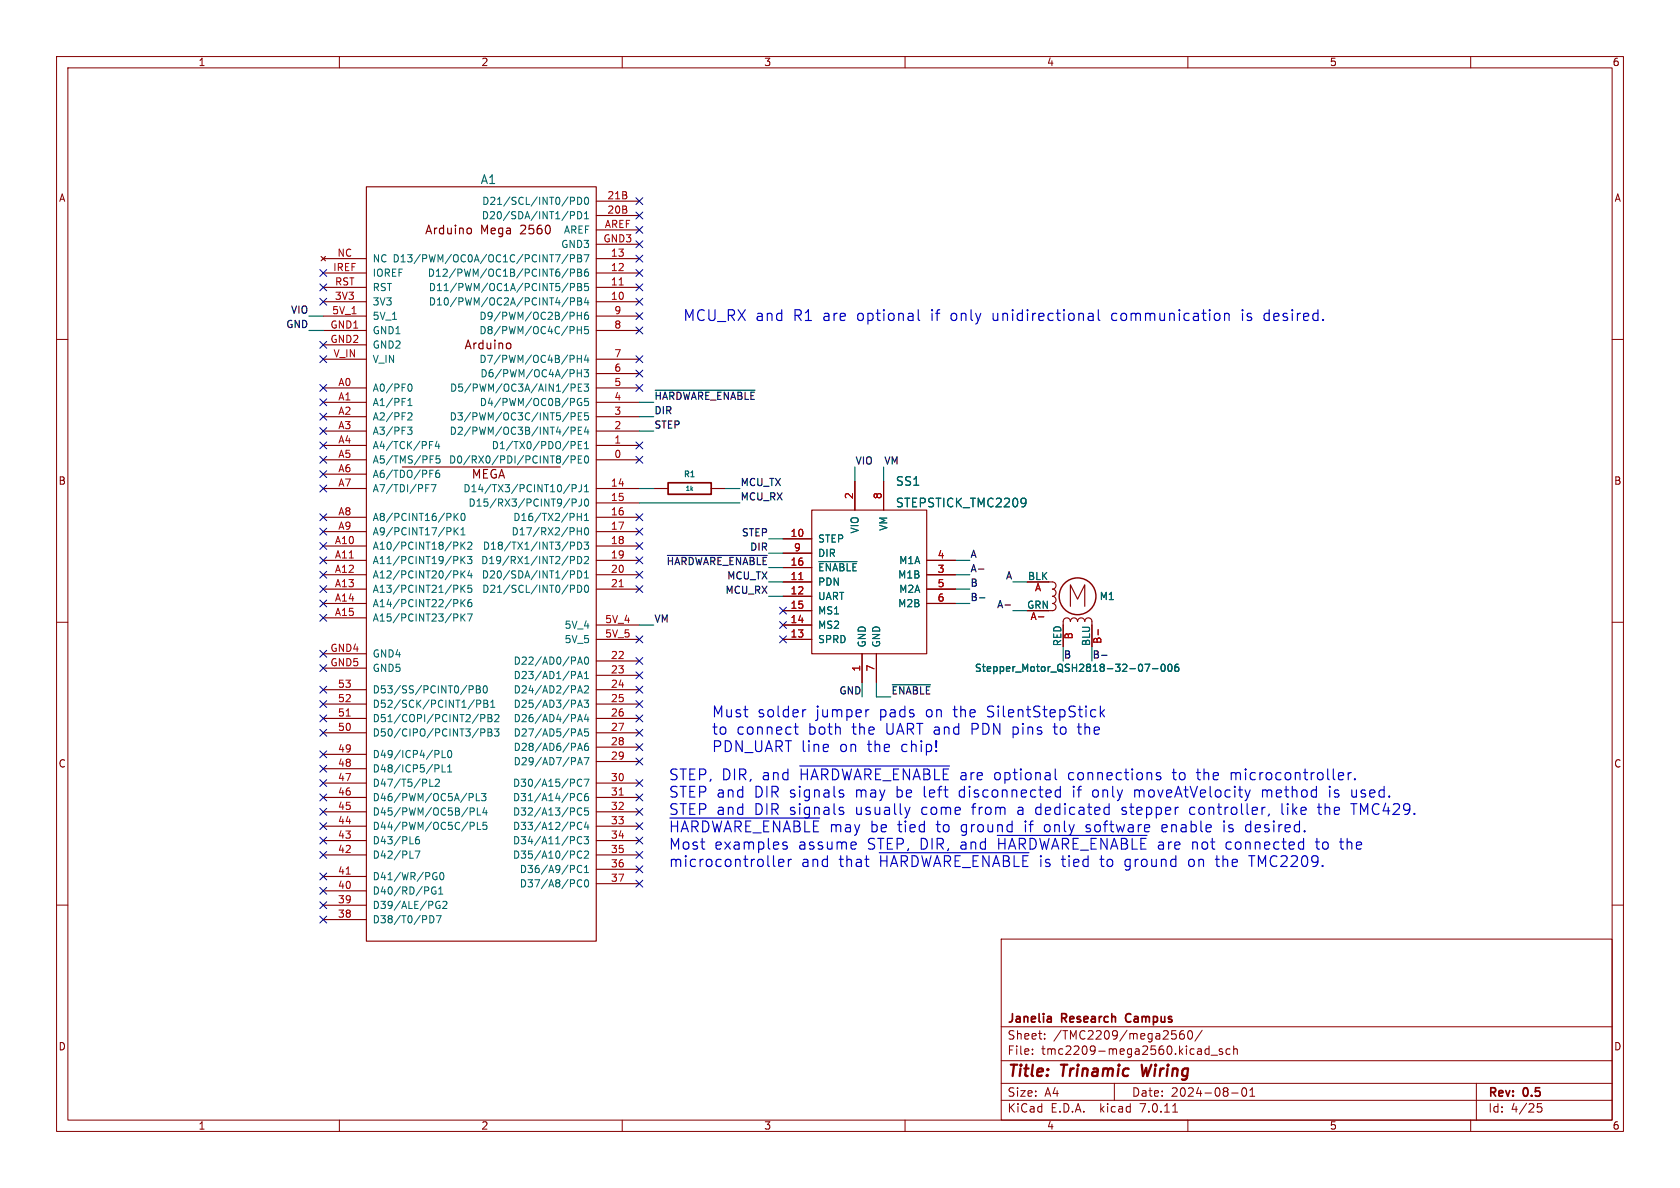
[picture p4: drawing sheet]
<svg xmlns="http://www.w3.org/2000/svg" width="297mm" height="210mm" viewBox="0 0 297 210" stroke-linecap="round" stroke-linejoin="round" font-family="sans-serif">
<g fill="none" stroke="#840000" stroke-width=".18">
<path d="M10 10h277v190h-277zM12 12h273v186h-273zM60 10v2M110 10v2M160 10v2M210 10v2M260 10v2M10 60h2M285 60h2M10 110h2M285 110h2M10 160h2"/>
<path d="M285 160h2M177 166h108v32h-108zM60 198v2M110 198v2M160 198v2M177 194.5h108M177 191.5h108M177 187.5h108M177 181.5h108M182.5 186.3v.1M182.5 185.5v.1M184.7 183.6v.1"/>
<path d="M184.7 182.8v.1M197 191.5v3M207.3 196.6h.9M207.7 182.8l.3 .3v.3l-.3 .3M209.2 182.2a.59 .59 0 0 0-.7 .6v.6l.2 .2 .4 .1 .2-.1 .1-.5-.2-.3h-.4l-.3 .3M210 198v2M210.1 182.3l.2-.1a.81 .81 0 0 1 .6 .6 .81 .81 0 0 1-.3 .8l-.1 .1a.81 .81 0 0 1-.4-1.4zM212.5 182.1l-1.3 2M213.1 186.3l.2 .1 .4-.1M213.7 184.9v1.5M213.7 185.5l-.4-.1-.2 .1M214.1 186.5h1.1"/>
<path d="M216.1 185.5l-.4-.1-.2 .2 .1 .2 .5 .2v.3h-.6M217.5 185.5l-.5-.1-.3 .3v.4l.2 .2h.6M217.7 193.2h1.2M218.1 185.5l.2-.1 .4 .1v.9M218.1 184.9v1.5M219.7 192.4l.2-.1a.81 .81 0 0 1 .6 .6 .81 .81 0 0 1-.3 .8l-.2 .1a.81 .81 0 0 1-.3-1.4zM221 193.8h.8M221 192.7l.4-.4v1.5M260 198v2M261 191.5v6.5M272.5 195.1h-.7l-.1 .7 .3-.1h.5l.1 .3-.1 .5-.2 .1-.6-.1"/>
</g>
<path d="M201.8 188.2l.3 2 .5-1.4" fill="none" stroke="#840000" stroke-width=".4"/>
<path d="M118.1 85.3h7.6v2.1h-7.6zM185.6 179.7l.2 .2v.8M199.1 179.4l-.1 .4 .1 .7M185.8 180.6l-.1 .1M185.8 180l-.1 .1" fill="none" stroke="#840000" stroke-width=".3"/>
<g fill="none" stroke="#840000" stroke-width=".2">
<path d="M64.8 33h40.6v133.4h-40.6zM105.4 38.1h7.6M105.4 35.6h7.6M56.8 45.3l.7 .8M57.1 53.3h7.7M57.1 50.8h7.7M57.1 48.3h7.7M57.1 45.7h7.7M57.1 55.9h7.7M57.1 58.4h7.7M57.5 45.3l-.7 .8M82.8 40.3l.4 .1 .1 .2v.6l-.5 .1"/>
<path d="M105.4 53.3h7.6M105.4 50.8h7.6M105.4 48.3h7.6M105.4 45.7h7.6M105.4 55.9h7.6M105.4 58.4h7.6M105.4 40.6h7.6M105.4 43.2h7.6M57.1 78.7h7.7M57.1 76.2h7.7M57.1 73.7h7.7M57.1 71.1h7.7"/>
<path d="M57.1 68.6h7.7M57.1 63.5h7.7M57.1 61h7.7M89.8 60.6l.4 .1 .1 .2-.1 .6-.4 .2M105.4 78.7h7.6M105.4 76.2h7.6M105.4 73.7h7.6M105.4 71.1h7.6M105.4 68.6h7.6M105.4 66h7.6M105.4 63.5h7.6M57.1 99.1h7.7"/>
<path d="M57.1 86.4h7.7M57.1 81.3h7.7M57.1 91.4h7.7M57.1 94h7.7M57.1 96.5h7.7M57.1 83.8h7.7M71.1 82.6h28M105.4 99.1h7.6M105.4 86.4h7.6M105.4 81.3h7.6M105.4 88.9h7.6M105.4 91.4h7.6"/>
<path d="M105.4 94h7.6M105.4 96.5h7.6M115.6 86.4h2.5M125.7 86.4h2.6M138.4 95.3h5.1M138.4 97.8h5.1M143.5 90.2h20.3v25.4h-20.3zM151.1 85.1v5.1M156.2 85.1v5.1M163.8 99.1h5.1M57.1 101.6h7.7M57.1 104.1h7.7"/>
<path d="M57.1 106.7h7.7M57.1 109.2h7.7M57.1 115.6h7.7M57.1 118.1h7.7M105.4 113h7.6M105.4 110.5h7.6M105.4 101.6h7.6M105.4 104.1h7.6M105.4 116.8h7.6M105.4 119.4h7.6M138.4 102.9h5.1M138.4 105.4h5.1"/>
<path d="M138.4 113h5.1M138.4 110.5h5.1M138.4 108h5.1M138.4 100.3h5.1M152.4 115.6v5.1M154.9 115.6v5.1M163.8 101.6h5.1M163.8 104.1h5.1M163.8 106.7h5.1M181.6 102.9h4.5a.64 .64 0 0 1 .6 .6 .64 .64 0 0 1-.6 .6 .64 .64 0 0 1 .6 .7 .64 .64 0 0 1-.6 .6 .64 .64 0 0 1 .6 .6 .64 .64 0 0 1-.6 .7 .64 .64 0 0 1 .6 .6 .64 .64 0 0 1-.6 .7h-4.5M188 114.3v-4.4a.64 .64 0 0 1 .6-.7 .64 .64 0 0 1 .6 .7 .64 .64 0 0 1 .7-.7 .64 .64 0 0 1 .6 .7 .64 .64 0 0 1 .6-.7 .64 .64 0 0 1 .7 .7 .64 .64 0 0 1 .6-.7 .64 .64 0 0 1 .6 .7v4.4M189.2 107.2v-3.8l1.3 2.5 1.3-2.5v3.8"/>
<path d="M57.1 121.9h7.7M57.1 124.5h7.7M57.1 127h7.7M57.1 129.5h7.7M57.1 138.4h7.7M57.1 135.9h7.7M57.1 133.4h7.7M105.4 121.9h7.6M105.4 124.5h7.6M105.4 127h7.6M105.4 129.5h7.6M105.4 132.1h7.6"/>
<path d="M105.4 134.6h7.6M105.4 138.4h7.6M57.1 141h7.7M57.1 143.5h7.7M57.1 146.1h7.7M57.1 148.6h7.7M57.1 151.1h7.7M57.1 157.5h7.7M57.1 154.9h7.7M105.4 141h7.6M105.4 143.5h7.6M105.4 146.1h7.6"/>
<path d="M105.4 148.6h7.6M105.4 151.1h7.6M105.4 153.7h7.6M105.4 156.2h7.6M57.1 162.6h7.7M57.1 160h7.7"/>
</g>
<path d="M109.5 50.4h.7M109.5 103.7h.7M141.2 102.5h.7M183.6 109h.9M194.1 111.3v.9M61.2 126.6h.7M61.2 154.5h.7M109.5 140.6h.7" fill="none" stroke="#a90000" stroke-width=".18"/>
<g fill="none" stroke="#006464" stroke-width=".18">
<path d="M100.8 34.9h.5l.3 .2-.1 .4h-.7M100.8 37.4h.5l.3 .3-.1 .3-.7 .1M102.1 34.9a.64 .64 0 0 1 .7 .6 .64 .64 0 0 1-.7 .6zM102.1 37.4a.64 .64 0 0 1 .7 .6 .64 .64 0 0 1-.7 .7zM103.3 37.8l.4-.4v1.3M103.3 38.7h.8M103.4 35l.2-.1a.68 .68 0 0 1 .5 .6 .68 .68 0 0 1-.5 .6l-.2-.1-.1-.3zM100.4 52.6l-1.1 1.6M100.4 50l-1.1 1.7M100.4 47.5l-1.1 1.6M100.4 45l-1.1 1.6M100.8 45.7l.7-.1 .1-.1-.1-.3-.7-.2v1.3"/>
<path d="M100.8 48.2h.7l.1-.2-.1-.3-.7-.1v1.2M100.8 50.8l.7-.1 .1-.2-.1-.3-.7-.1v1.3M100.8 53.3h.7l.1-.2-.1-.3-.7-.2v1.3M102.1 55.2v1.3M102.1 57.7v1.3M102.1 58.3h.7M102.1 55.8h.7M102.1 52.6h.4l.3 .3-.3 .4 .3 .1v.3l-.2 .2h-.5zM102.1 45h.4l.3 .3-.3 .3 .3 .2v.3l-.2 .2h-.5zM102.1 47.6h.4l.3 .2-.3 .4 .3 .1v.3l-.2 .2h-.5zM102.1 50.1h.4l.3 .3-.3 .3 .3 .1v.3l-.2 .3h-.5zM102.1 53.3h.4"/>
<path d="M102.1 50.7h.4M102.1 48.2h.4M102.1 45.6h.4M102.8 55.2v1.3M102.8 57.7v1.3M103.3 45h.8l-.5 1.3M103.6 52.6l-.3 .9h.8M103.9 47.6h-.3a.86 .86 0 0 0 0 1.2l.4-.1 .1-.4-.3-.2h-.4l-.1 .2M103.9 55.2l-.3 .1a.86 .86 0 0 0 0 1.2l.4-.2 .1-.4-.3-.2h-.4l-.1 .2M103.9 53.1v.8M104 50.1h-.6l-.1 .6 .2-.1 .4 .1 .2 .1-.1 .5-.2 .1-.5-.1M104 57.7h-.6l-.1 .6 .2-.1 .4 .1 .2 .2-.1 .4-.2 .1-.5-.1"/>
<path d="M72.1 75.5h.7l-.4 .5 .4 .1v.4l-.2 .3h-.4M72.1 71.7h.7M72.1 70.8l.4-.4v1.3M72.2 73h.4l.2 .3-.7 .9h.7M72.2 68l.2-.1a.68 .68 0 0 1 .5 .6 .68 .68 0 0 1-.5 .7l-.2-.2M75.9 78h.6M75.9 78.7h.4M77.3 78l-.3 .9h.7M77.6 78.5v.8M100.5 75.4l-1 1.7M101 68.6l.6-.1 .1-.2-.1-.3-.6-.1v1.3M101 73.6h.6l.1-.2-.1-.3-.6-.1v1.2"/>
<path d="M101 76.2l.6-.1 .1-.2-.1-.3-.6-.1v1.3M101 78h.5l.2 .3-.1 .4h-.6M102.1 62.8v1.3M102.1 65.3v1.3M102.1 66h.7M102.1 63.4h.7M102.2 78.7h.5M102.2 76.1h.5M102.2 73.6h.5M102.2 68.5h.5M102.8 70.5a.59 .59 0 0 0-.8 .6 .59 .59 0 0 0 .8 .5v-.4h-.2M102.8 62.8v1.3"/>
<path d="M102.8 65.3v1.3M102.8 67.9h-.6v1.3h.6M102.8 73h-.6v1.2h.6M102.8 75.5h-.6v1.3h.6M102.8 78h-.6v1.3h.6M103.3 65.3h.8l-.5 .5 .4 .2v.5l-.2 .1-.5-.1M103.3 67.9h.8l-.5 .5 .4 .1v.5l-.2 .2-.5-.2M103.3 79.3h.8M103.3 78.4l.4-.4v1.3M103.6 75.4l-.3 1h.8M103.6 62.7l-.3 1h.8M103.9 63.2v.9"/>
<path d="M103.9 75.9v.9M104 70.4h-.6l-.1 .6 .2-.1 .4 .1 .2 .2-.1 .4-.2 .1-.5-.1M104 73h-.6l-.1 .6 .2-.1h.4l.2 .2-.1 .4-.2 .1-.5-.1M75.3 85.7h.6M75.3 86.3h.4M76 83.1h.6M76 80.6h.7M76 81.2h.5M76.2 85.7h.9l-.6 1.2M77.6 83.1l-.3 .1a.85 .85 0 0 0 0 1.2l.4-.1v-.4l-.2-.3-.4 .1-.1 .2M77.7 80.6h-.6v.6l.2-.1h.4l.1 .2-.1 .4-.1 .2-.5-.2M80.3 90.7v1.3"/>
<path d="M80.3 93.3v1.3M80.5 91.3l.5 .7M80.5 93.8l.5 .8M81 90.7l-.7 .8M81 93.3l-.7 .7M81.5 94.6h.7M81.5 95.8v1.3M81.5 98.4v1.2M81.5 93.7l.4-.4v1.3M81.7 90.8l.1-.1a.68 .68 0 0 1 .4 .7 .68 .68 0 0 1-.4 .6 .84 .84 0 0 1-.1-1.2zM81.7 96.4l.5 .7M81.7 98.9l.5 .7"/>
<path d="M82.2 95.8l-.7 .8M82.2 98.4l-.7 .7M82.6 98.4h.8l-.4 .5 .4 .1v.5l-.2 .1-.6-.1M82.7 96l.5-.2 .2 .4-.8 .9h.8M100.5 80.5l-1 1.7M100.7 85.6l-1.1 1.6M100.8 95.8h.5l.3 .3-.1 .3-.7 .1M100.8 98.4h.5l.3 .2-.1 .4h-.7M101 81.3l.6-.1 .1-.2-.1-.3-.6-.1v1.3M101.1 86.3h.7l.1-.2-.1-.3-.7-.1v1.2M101.1 88.9l.7-.1 .1-.2-.1-.3-.7-.1v1.3M102.1 90.7v1.3"/>
<path d="M102.1 93.3v1.3M102.1 91.4h.7M102.1 93.9h.7M102.1 95.8a.64 .64 0 0 1 .7 .7 .64 .64 0 0 1-.7 .6zM102.1 98.4a.64 .64 0 0 1 .7 .6 .64 .64 0 0 1-.7 .6zM102.2 81.2h.5M102.8 85.7v.9a.41 .41 0 0 1-.5 .3M102.8 88.2v.9a.41 .41 0 0 1-.5 .4M102.8 90.7v1.3M102.8 93.3v1.3M102.8 80.6h-.6v1.3h.6M103.3 95.8h.8l-.5 .5 .4 .1v.6l-.2 .1-.5-.1"/>
<path d="M103.3 98.5l.5-.1 .3 .3-.8 .9h.8M103.3 86l.4-.3v1.2M103.3 91.1l.4-.4v1.3M103.3 86.9h.8M103.3 92h.8M103.4 80.7l.2-.1a.68 .68 0 0 1 .5 .6 .68 .68 0 0 1-.5 .7l-.2-.2-.1-.3zM103.4 93.4l.2-.1a.68 .68 0 0 1 .5 .6 .68 .68 0 0 1-.5 .7l-.2-.2-.1-.3zM103.5 88.3l.1-.1a.68 .68 0 0 1 .5 .6 .68 .68 0 0 1-.5 .7 .84 .84 0 0 1-.1-1.2zM144.8 99.3h6.7M81.5 100.9v1.3M81.5 103.4v1.3M81.5 106v1.3"/>
<path d="M81.5 108.5v1.3M81.7 101.5l.5 .7M81.7 104l.5 .7M81.7 106.5l.5 .8M81.7 109.1l.5 .7M82.2 100.9l-.7 .7M82.2 103.4l-.7 .8M82.2 106l-.7 .7M82.2 108.5l-.7 .8M82.6 108.5h.9l-.6 1.3M83 100.8l-.3 1h.8M83.3 106l-.4 .1a.86 .86 0 0 0 0 1.2l.5-.2v-.4l-.2-.2h-.4l-.1 .2"/>
<path d="M83.3 101.3v.9M83.4 103.4h-.6l-.1 .7 .2-.2 .4 .1 .1 .2v.4l-.2 .1-.5-.1M100.8 100.9h.5l.3 .3-.1 .3-.7 .1M100.8 103.4h.5l.3 .3-.1 .4h-.7M102.1 100.9a.64 .64 0 0 1 .7 .6 .64 .64 0 0 1-.7 .7zM102.1 103.4a.64 .64 0 0 1 .7 .7 .64 .64 0 0 1-.7 .6zM102.1 117.4l.4-1.3 .5 1.3M102.1 120l.4-1.3 .5 1.3M102.2 117.1h.6M102.2 119.6h.6M103.3 101.3l.4-.4v1.3M103.3 119.1l.4-.4v1.3"/>
<path d="M103.3 102.2h.8M103.3 120h.8M103.4 103.6l.2-.2a.68 .68 0 0 1 .5 .7 .68 .68 0 0 1-.5 .6l-.2-.1-.1-.4zM103.4 116.3l.2-.2a.68 .68 0 0 1 .5 .7 .68 .68 0 0 1-.5 .6l-.2-.1-.1-.4zM76 137.7v1.3h.6M76.9 135.2h.5l.2 .2-.1 .4-.6 .1M77 137.9l.4-.2 .3 .4-.8 .9h.8M78.2 132.7v1.2h.6M78.2 135.2v1.3h.6M79.1 136.5h.8M79.1 135.6l.4-.4v1.3M79.3 132.8l.1-.1a.68 .68 0 0 1 .5 .6 .68 .68 0 0 1-.5 .6l-.1-.1-.2-.4z"/>
<path d="M82.9 121.2h.5l.3 .3-.2 .3-.6 .1M84.2 121.2h.4l.3 .3-.3 .3 .3 .2v.3l-.2 .2h-.5zM84.2 121.8h.4M84.3 124.4h.6l.1-.2-.1-.3-.6-.1v1.2M85 128.8h.5l.2 .3-.1 .4h-.6M85 127l.6-.1 .1-.2v-.3l-.7-.1v1.3M85.5 121.4l.2-.2a.68 .68 0 0 1 .5 .7 .68 .68 0 0 1-.5 .6l-.2-.1-.1-.4zM85.5 123.8h.5l.2 .2-.2 .4 .2 .1 .1 .3-.3 .2h-.5zM85.5 124.4h.5M86.3 128.8h.4l.2 .3-.2 .4 .2 .1 .1 .3-.2 .2h-.5zM86.3 126.3h.4l.2 .3-.2 .3 .2 .1 .1 .3-.2 .3h-.5zM86.3 129.5h.4"/>
<path d="M86.3 126.9h.4M86.8 125h.7M86.8 124.1l.3-.3v1.2M87.4 128.8h.8l-.4 .5 .3 .2v.5l-.1 .1-.6-.1M87.5 126.4l.5-.1 .2 .4-.8 .9h.8M102.1 122.5l.4-1.3 .5 1.3M102.1 125l.4-1.2 .5 1.2M102.1 127.6l.4-1.3 .5 1.3M102.1 130.1l.4-1.3 .5 1.3M102.1 132.7l.4-1.3 .5 1.3M102.1 135.2l.4-1.3 .5 1.3M102.2 122.1h.6"/>
<path d="M102.2 124.7h.6M102.2 127.2h.6M102.2 129.8h.6M102.2 132.3h.6M102.2 134.8h.6M102.8 137.9a.6 .6 0 0 0-.8 .4 .6 .6 0 0 0 .6 .7l.2-.1M103.3 123.8h.8l-.5 .5 .4 .1v.5l-.2 .1-.5-.1M103.3 133.9h.8l-.5 1.3M103.3 137.7h.8l-.5 1.3M103.3 121.4l.5-.2 .3 .4-.8 .9h.8M103.6 126.2l-.3 1h.8M103.9 131.4l-.3 .1a.86 .86 0 0 0 0 1.2l.4-.2 .1-.4-.3-.2h-.4l-.1 .2"/>
<path d="M103.9 126.7v.9M104 128.8h-.6l-.1 .7 .2-.2 .4 .1 .2 .2-.1 .4-.2 .1-.5-.1M73.4 150.4h.8l-.5 1.3M74.1 147.9l-.4 .1a.85 .85 0 0 0 0 1.2l.4-.2 .1-.4-.3-.2h-.3l-.2 .2M76.8 157.5h.3l-.1 .5h-.5l-.2-.2M76.9 154.2l.3 .1M77 156.9h-.5l-.2 .2M77 155h.3v.4l-.3 .1M77.3 159.4h.4M77.6 158.1h.7M77.6 157.2l.3-.4v1.3M77.9 154.4l.1-.2a.68 .68 0 0 1 .5 .7 .68 .68 0 0 1-.5 .6l-.1-.1-.2-.4z"/>
<path d="M78.3 159.5l.5-.2 .2 .4-.8 .9h.8M82.9 140.3h.5l.3 .2-.2 .4h-.6M83.1 142.8h.5l.2 .3-.1 .3-.6 .1M83.1 145.4h.5l.2 .2-.1 .4h-.6M84.2 140.3v1.2h.6M84.4 142.8v1.3h.6M84.4 145.4v1.2h.6M85.1 140.3h.8l-.4 .5 .3 .1v.5l-.1 .1-.6-.1M85.7 142.8l-.3 .9h.7M86 143.2v.9M86 145.4h-.6v.6l.1-.2 .5 .1 .1 .2-.1 .4-.2 .1-.4-.1M102.1 156.5l.4 .3 .3-.1"/>
<path d="M102.8 140.4a.6 .6 0 0 0-.8 .4 .6 .6 0 0 0 .6 .7l.2-.1M102.8 142.9a.6 .6 0 0 0-.8 .5 .6 .6 0 0 0 .6 .7l.2-.1M102.8 145.5a.6 .6 0 0 0-.8 .4 .6 .6 0 0 0 .6 .7l.2-.1M102.8 148a.6 .6 0 0 0-.8 .4 .6 .6 0 0 0 .6 .8l.2-.2M102.8 150.6a.6 .6 0 0 0-.8 .4 .6 .6 0 0 0 .6 .7l.2-.1M102.8 153.1a.6 .6 0 0 0-.8 .4 .6 .6 0 0 0 .6 .7l.2-.1M102.8 155.6l-.3-.1-.4 .3M103.3 147.9h.8l-.5 .5 .4 .1v.5l-.2 .2-.5-.2M103.3 150.6l.5-.2 .3 .4-.8 .9h.8M103.3 153.3l.4-.3v1.2M103.3 154.2h.8M103.4 155.6l.2-.1a.68 .68 0 0 1 .5 .7 .68 .68 0 0 1-.5 .6l-.2-.1-.1-.4z"/>
<path d="M103.6 145.3l-.3 .9h.8M103.9 140.3h-.3a.86 .86 0 0 0 0 1.2l.4-.1 .1-.4-.3-.2h-.4l-.1 .2M103.9 145.8v.8M104 142.8h-.6l-.1 .6 .2-.1 .4 .1 .2 .1-.1 .5-.2 .1-.5-.1M76 161.9a.64 .64 0 0 1 .7 .6 .64 .64 0 0 1-.7 .6M77.1 161.9h.9l-.6 1.2M77.6 160.1h.2v.4l-.2 .1-.3-.1"/>
</g>
<path d="M181.1 88.1l.2 .1a1.28 1.28 0 0 1-.2 1.2M181.4 88.7l-.3 .3M201.8 117.5l.2 .4-.2 .7M202.4 117.4h.9l-.6 1.3M203.7 118.2h1M205.4 117.5l.2-.1a.68 .68 0 0 1 .4 .7 .68 .68 0 0 1-.4 .6 .84 .84 0 0 1-.2-1.2zM206.6 117.5l.2-.1a.68 .68 0 0 1 .4 .7 .68 .68 0 0 1-.4 .6l-.2-.1-.1-.4zM208.3 117.4l-.4 .1a.86 .86 0 0 0 0 1.2l.4-.1 .1-.5-.2-.2-.4 .1-.1 .1" fill="none" stroke="#006464" stroke-width=".2"/>
<circle cx="190.5" cy="105.4" r="3.3" fill="none" stroke="#840000" stroke-width=".25"/>
<path d="M115.8 69h17.7M118 98.2h17.6M173 100.6h.9M173.2 105.7h.9M177.7 107h.9M194.7 115.8h1M157.7 121.1h6.8" fill="none" stroke="#0f0f0f" stroke-width=".2"/>
<g fill="none" stroke="#0000c2" stroke-width=".2">
<path d="M162.3 54.8v1.6l.3 .3M175.6 55.4v1l.2 .3M192.6 55.4h.4l.3 .3v1M193.3 56.6l-.7 .1M193.3 55.8l-.7 .1M194.2 54.8v1.6l.2 .3M197.3 55.4l-.6 .1-.2 .2 .1 .8 .3 .2h.4M216.5 55.6a.47 .47 0 0 1 .8 .1v1M216.5 55.4v1.3M219.7 54.8v.1M219.7 55.4v1.3M219.7 54.8h-.1l.1 .1"/>
<path d="M219.7 54.8h.1l-.1 .1M223.7 55.5l.1-.1 .6 .1M223.7 56.6l.1 .1 .6-.1M140.4 128.5h.7M140.6 127.9v1.6l.1 .2 .4 .1M141.4 135.4h26.5M142.5 125.5l-.5 .1M148.9 139.6l.2 .1M153.6 125.5h-.3M169.9 139.6l-.3 .4v.5l.3 .4M171.9 127.9v1.9M171.9 128.9h.7"/>
<path d="M174.6 126.6l.2 .1M174.7 125l-.1 .2 .1 .3M179.1 128.5v1.9M179.1 129.7l.2 .1M179.3 128.5l-.2 .1M186.2 128.5h.7M186.5 127.9v1.6v.2l.4 .1M186.5 135.9v1.7l.3 .2M186.9 139.6l.6 .1M187.5 139v1.9M189.8 139v.2M189.8 139.6v1.3"/>
<path d="M189.8 139l-.1 .1 .1 .1M189.8 139l.1 .1-.1 .1M190.5 128.5h.7M190.7 127.9v1.6l.1 .2 .4 .1M194 139.7a.52 .52 0 0 0-.8 .3M194.5 124.8v1.9M194.7 126l.6 .7M195.3 125.5l-.8 .7M200.6 139.8a.47 .47 0 0 1 .8 .1M200.6 139.6v1.3M201.4 139.9v1M201.5 139.7l-.1 .2"/>
<path d="M204.7 137.2l.4 .1 .1 .3-.2 .2h-.4M204.7 136.6l.4 .1M207.2 136.6h.8M207.5 135.9l.1 1.9M211.5 136.6h.7M211.8 135.9v1.7l.1 .2h.3M217.7 136.6v1.2M218.4 136.7a.52 .52 0 0 0-.7 .1M223.2 139.8a.47 .47 0 0 1 .8 .1M223.2 139.6v1.3M224 139.9v1M224.3 139.6l-.3 .3"/>
<path d="M235.1 139v.2M235.1 139.6v1.3M235.1 139l-.1 .1 .1 .1M235.1 139l.1 .1-.1 .1M236.4 139.6l-.4 .1-.1 .2 .1 .3 .4 .1M238.3 136.6v1.2M238.9 136.6l-.4 .1-.2 .2M239.5 137.7l.1 .1h-.1M239.5 137.7l-.1 .1h.1M239.5 137.7v.1M118.4 144.6h26.5M136.7 151.3v1.6l.3 .3"/>
<path d="M137.7 152.5l.9-.1-.1-.4-.6-.1-.2 .3v.9l.2 .1 .6-.1M138.5 149.4l.6 .2 .1 .2-.3 .3-.5-.1M138.5 148.9l.2-.1 .4 .1M139.4 151.9v1.3M139.9 151.9l-.3 .1-.2 .3M148.9 140.3l.3 .2-.1 .3-.2 .1M148.9 143.3l.3 .3-.1 .3-.2 .1M148.9 142.7l.2 .1M155.4 150.7h26.5M171.8 142.7h.7M176.3 147.7h26.5M180.2 142.7l-.2 .1"/>
<path d="M180.2 143.2a.37 .37 0 0 0-.3 .4 .37 .37 0 0 0 .3 .4M181.3 145.1l-.1 .1 .1 .1M183.3 143.9l.5 .1M183.8 142.7l-.5 .1M185 145.8l-.4 .3v.6l.4 .3M187.5 140.8l-.6 .1M192 147h.5M192.5 145.8h-.2l-.3 .2 .1 .3 .4 .1M193.2 140.5a.52 .52 0 0 0 .8 .3M194.4 151.9h.8M198.3 143.9l.2 .1 .6-.1M199 153.7l.2 .1"/>
<path d="M199.1 142.8l-.5-.1-.3 .3 .1 .2 .7 .2M199.2 151.9l-.3 .4v.5l.3 .4M206.2 145.9l-.5-.1-.3 .2 .1 1h.2h.5M206.3 146.2l-.9 .2M210.8 151.9a.52 .52 0 0 0-.7 .4v.5a.52 .52 0 0 0 .7 .4M210.9 148.8v1.3M211.2 142.8l-.5-.1-.4 .4v.5l.2 .3 .2 .1 .5-.1M211.4 148.8l-.5 .2M214.9 151.9h.7M215.1 151.3v1.6l.1 .2 .4 .1M216.4 145.8v1.2M217.2 147h.2"/>
<path d="M217.3 145.9l-.1 .1 .1 .3M217.5 148.8l-.6 .1-.1 .3v.7l.3 .2h.4M220.6 145.8l.5 .1M221.1 147h-.5M221.1 145.1v1.9M221.3 151.3v1.9M224.4 143.9l-.1 .3M226.6 142.1v1.6l.3 .3M227.6 142.1v.2M227.6 142.7v1.3M227.6 142.1v.1v.1M227.6 142.1l.1 .1-.1 .1"/>
<path d="M232.5 148.8h.8M232.8 148.2v1.6l.1 .2 .4 .1M232.9 142.7h.7M233.3 143.9l.3 .1M234.3 142.1v1.9M234.4 142.8l-.1 .1M235.9 140.8l.5 .1M236.8 148.8h.7M237.3 150.1h.2M238.8 142.1h1.1"/>
</g>
<g fill="none" stroke="#009600" stroke-width=".2">
<path d="M54.6 55.9h2.5M54.6 58.4h2.5M113 71.1h2.6M113 76.2h2.6M113 73.7h2.6M113 88.9h17.8M113 86.4h2.6M128.3 86.4h2.5M135.9 97.8h2.5M135.9 95.3h2.5M151.1 82.6v2.5M156.2 82.6v2.5"/>
<path d="M168.9 99.1h2.5M113 110.5h2.6M135.9 102.9h2.5M135.9 105.4h2.5M168.9 104.1h2.5M168.9 101.6h2.5M168.9 106.7h2.5M179.1 102.9h2.5M179.1 108h2.5M188 114.3v2.5M193 114.3v2.5M152.4 120.7v2.5"/>
<path d="M154.9 120.7v2.5h2.6"/>
</g>
<g fill="none" stroke="#000084" stroke-width=".18">
<path d="M112.4 35l1.2 1.2M112.4 37.5l1.2 1.2M113.6 35l-1.2 1.2M113.6 37.5l-1.2 1.2M56.5 52.7l1.3 1.2M56.5 47.7l1.3 1.2M56.5 50.2l1.3 1.2M57.8 52.7l-1.3 1.2M57.8 47.7l-1.3 1.2M57.8 50.2l-1.3 1.2M112.4 42.6l1.2 1.2M112.4 45.1l1.2 1.2"/>
<path d="M112.4 47.7l1.2 1.2M112.4 50.2l1.2 1.2M112.4 52.7l1.2 1.2M112.4 55.3l1.2 1.2M112.4 57.8l1.2 1.2M112.4 40l1.2 1.2M113.6 50.2l-1.2 1.2M113.6 52.7l-1.2 1.2M113.6 45.1l-1.2 1.2M113.6 42.6l-1.2 1.2M113.6 47.7l-1.2 1.2M113.6 55.3l-1.2 1.2"/>
<path d="M113.6 57.8l-1.2 1.2M113.6 40l-1.2 1.2M56.5 68l1.3 1.2M56.5 73.1l1.3 1.2M56.5 75.6l1.3 1.2M56.5 70.5l1.3 1.2M56.5 78.1l1.3 1.2M56.5 60.4l1.3 1.2M56.5 62.9l1.3 1.2M57.8 68l-1.3 1.2M57.8 73.1l-1.3 1.2M57.8 75.6l-1.3 1.2"/>
<path d="M57.8 70.5l-1.3 1.2M57.8 78.1l-1.3 1.2M57.8 60.4l-1.3 1.2M57.8 62.9l-1.3 1.2M112.4 68l1.2 1.2M112.4 65.4l1.2 1.2M112.4 62.9l1.2 1.2M112.4 78.1l1.2 1.2M113.6 65.4l-1.2 1.2M113.6 68l-1.2 1.2M113.6 62.9l-1.2 1.2M113.6 78.1l-1.2 1.2"/>
<path d="M56.5 98.5l1.3 1.2M56.5 95.9l1.3 1.2M56.5 93.4l1.3 1.2M56.5 85.8l1.3 1.2M56.5 90.8l1.3 1.2M56.5 83.2l1.3 1.2M56.5 80.7l1.3 1.2M57.8 98.5l-1.3 1.2M57.8 95.9l-1.3 1.2M57.8 93.4l-1.3 1.2M57.8 85.8l-1.3 1.2M57.8 90.8l-1.3 1.2"/>
<path d="M57.8 83.2l-1.3 1.2M57.8 80.7l-1.3 1.2M112.4 98.5l1.2 1.2M112.4 95.9l1.2 1.2M112.4 93.4l1.2 1.2M112.4 80.7l1.2 1.2M112.4 90.8l1.2 1.2M113.6 98.5l-1.2 1.2M113.6 95.9l-1.2 1.2M113.6 93.4l-1.2 1.2M113.6 80.7l-1.2 1.2M113.6 90.8l-1.2 1.2"/>
<path d="M56.5 115l1.3 1.2M56.5 106.1l1.3 1.2M56.5 108.6l1.3 1.2M56.5 117.5l1.3 1.2M56.5 101l1.3 1.2M56.5 103.5l1.3 1.2M57.8 115l-1.3 1.2M57.8 106.1l-1.3 1.2M57.8 108.6l-1.3 1.2M57.8 117.5l-1.3 1.2M57.8 101l-1.3 1.2M57.8 103.5l-1.3 1.2"/>
<path d="M112.4 101l1.2 1.2M112.4 112.4l1.2 1.2M112.4 103.5l1.2 1.2M112.4 116.2l1.2 1.2M112.4 118.8l1.2 1.2M113.6 101l-1.2 1.2M113.6 112.4l-1.2 1.2M113.6 103.5l-1.2 1.2M113.6 116.2l-1.2 1.2M113.6 118.8l-1.2 1.2M137.8 112.4l1.2 1.2M137.8 109.9l1.2 1.2"/>
<path d="M137.8 107.3l1.2 1.3M139 112.4l-1.2 1.2M139 109.9l-1.2 1.2M139 107.3l-1.2 1.3M56.5 137.8l1.3 1.2M56.5 135.3l1.3 1.2M56.5 126.4l1.3 1.2M56.5 132.7l1.3 1.3M56.5 121.3l1.3 1.2M56.5 123.9l1.3 1.2M56.5 128.9l1.3 1.2M57.8 137.8l-1.3 1.2"/>
<path d="M57.8 135.3l-1.3 1.2M57.8 126.4l-1.3 1.2M57.8 132.7l-1.3 1.3M57.8 121.3l-1.3 1.2M57.8 123.9l-1.3 1.2M57.8 128.9l-1.3 1.2M112.4 126.4l1.2 1.2M112.4 137.8l1.2 1.2M112.4 134l1.2 1.2M112.4 131.5l1.2 1.2M112.4 123.9l1.2 1.2M112.4 128.9l1.2 1.2"/>
<path d="M112.4 121.3l1.2 1.2M113.6 126.4l-1.2 1.2M113.6 137.8l-1.2 1.2M113.6 134l-1.2 1.2M113.6 131.5l-1.2 1.2M113.6 123.9l-1.2 1.2M113.6 128.9l-1.2 1.2M113.6 121.3l-1.2 1.2M56.5 140.4l1.3 1.2M56.5 142.9l1.3 1.2M56.5 156.9l1.3 1.2M56.5 145.4l1.3 1.3"/>
<path d="M56.5 150.5l1.3 1.2M56.5 148l1.3 1.2M56.5 159.4l1.3 1.2M56.5 154.3l1.3 1.2M57.8 140.4l-1.3 1.2M57.8 142.9l-1.3 1.2M57.8 156.9l-1.3 1.2M57.8 145.4l-1.3 1.3M57.8 150.5l-1.3 1.2M57.8 148l-1.3 1.2M57.8 159.4l-1.3 1.2M57.8 154.3l-1.3 1.2"/>
<path d="M112.4 153.1l1.2 1.2M112.4 155.6l1.2 1.2M112.4 145.4l1.2 1.3M112.4 150.5l1.2 1.2M112.4 148l1.2 1.2M112.4 142.9l1.2 1.2M112.4 140.4l1.2 1.2M113.6 153.1l-1.2 1.2M113.6 155.6l-1.2 1.2M113.6 145.4l-1.2 1.3M113.6 150.5l-1.2 1.2M113.6 148l-1.2 1.2"/>
<path d="M113.6 142.9l-1.2 1.2M113.6 140.4l-1.2 1.2M56.5 162l1.3 1.2M57.8 162l-1.3 1.2"/>
</g>
<g font-size="2.8" fill="#840000">
<text x="178" y="190.9">Title:</text>
<text x="187.7" y="190.9">Trinamic</text>
<text x="202.6" y="190.9">Wiring</text>
</g>
<g font-size="2.7" fill="#0000c2">
<text x="120.6" y="56.9">MCU_RX and</text>
<text x="140.4" y="56.9">R1</text>
<text x="145.8" y="56.9">are</text>
<text x="152" y="56.9">optional</text>
<text x="165.3" y="56.9">if</text>
<text x="169" y="56.9">only</text>
<text x="176.5" y="56.9">unidirectional</text>
<text x="197.8" y="56.9">communication</text>
<text x="221" y="56.9">is</text>
<text x="225.2" y="56.9">desired.</text>
<text x="125.7" y="127">Must</text>
<text x="125.7" y="130">to</text>
<text x="130.2" y="130">connect</text>
<text x="133.9" y="127">solder</text>
<text x="143" y="130">both</text>
<text x="144.4" y="127">jumper</text>
<text x="151" y="130">the</text>
<text x="155.8" y="127">pads</text>
<text x="157.1" y="130">UART and</text>
<text x="164.2" y="127">on</text>
<text x="169.3" y="127">the</text>
<text x="172.6" y="130">PDN</text>
<text x="175.4" y="127">SilentStepStick</text>
<text x="180.1" y="130">pins</text>
<text x="187.6" y="130">to</text>
<text x="192.1" y="130">the</text>
<text x="125.7" y="133.1">PDN_UART line</text>
<text x="148.6" y="133.1">on</text>
<text x="153.7" y="133.1">the</text>
<text x="159.8" y="133.1">chip!</text>
<text x="118.1" y="138.1">STEP, DIR,</text>
<text x="118.1" y="141.2">STEP and</text>
<text x="133.5" y="141.2">DIR signals</text>
<text x="134.9" y="138.1">and</text>
<text x="141.7" y="138.1">~{HARDWARE_ENABLE}</text>
<text x="151.7" y="141.2">may</text>
<text x="159.1" y="141.2">be</text>
<text x="164.1" y="141.2">left</text>
<text x="170.2" y="138.1">are</text>
<text x="170.6" y="141.2">disconnected</text>
<text x="176.4" y="138.1">optional</text>
<text x="189.7" y="138.1">connections</text>
<text x="191" y="141.2">if</text>
<text x="194.6" y="141.2">only</text>
<text x="202.2" y="141.2">moveAtVelocity</text>
<text x="208.5" y="138.1">to</text>
<text x="212.9" y="138.1">the</text>
<text x="219.1" y="138.1">microcontroller.</text>
<text x="225" y="141.2">method</text>
<text x="237.1" y="141.2">is</text>
<text x="241.2" y="141.2">used.</text>
<text x="118.1" y="144.2">STEP and</text>
<text x="118.1" y="147.3">~{HARDWARE_ENABLE}</text>
<text x="133.5" y="144.2">DIR signals</text>
<text x="146.6" y="147.3">may</text>
<text x="151.7" y="144.2">usually</text>
<text x="154" y="147.3">be</text>
<text x="159" y="147.3">tied</text>
<text x="163.6" y="144.2">come</text>
<text x="166.1" y="147.3">to</text>
<text x="170.5" y="147.3">ground</text>
<text x="172.8" y="144.2">from</text>
<text x="181" y="144.2">a</text>
<text x="182" y="147.3">if</text>
<text x="184.4" y="144.2">dedicated</text>
<text x="185.7" y="147.3">only</text>
<text x="193.3" y="147.3">software</text>
<text x="199.8" y="144.2">stepper</text>
<text x="206.9" y="147.3">enable</text>
<text x="212" y="144.2">controller,</text>
<text x="218" y="147.3">is</text>
<text x="222.1" y="147.3">desired.</text>
<text x="228.5" y="144.2">like</text>
<text x="235.2" y="144.2">the</text>
<text x="241.3" y="144.2">TMC429.</text>
<text x="118.1" y="150.4">Most</text>
<text x="118.1" y="153.4">microcontroller</text>
<text x="126.3" y="150.4">examples</text>
<text x="141.3" y="150.4">assume</text>
<text x="141.6" y="153.4">and</text>
<text x="148.5" y="153.4">that</text>
<text x="153.7" y="150.4">STEP, DIR,</text>
<text x="155.8" y="153.4">~{HARDWARE_ENABLE}</text>
<text x="170.5" y="150.4">and</text>
<text x="177.3" y="150.4">~{HARDWARE_ENABLE}</text>
<text x="184.3" y="153.4">is</text>
<text x="188.4" y="153.4">tied</text>
<text x="195.4" y="153.4">to</text>
<text x="199.9" y="153.4">ground</text>
<text x="205.8" y="150.4">are</text>
<text x="211.4" y="153.4">on</text>
<text x="212" y="150.4">not</text>
<text x="216.5" y="153.4">the</text>
<text x="218.2" y="150.4">connected</text>
<text x="222.6" y="153.4">TMC2209.</text>
<text x="234.4" y="150.4">to</text>
<text x="238.9" y="150.4">the</text>
</g>
<g font-size="2.1" fill="#006464">
<text x="84.8" y="32.8">A1</text>
<text x="158.2" y="86.2">SS1</text>
<text x="158.2" y="90">STEPSTICK_TMC2209</text>
</g>
<g font-size="2.1" fill="#840000">
<text x="75" y="41.7">Arduino</text>
<text x="84.9" y="41.7">Mega</text>
<text x="92.2" y="41.7">2560</text>
<text x="82" y="62">Arduino</text>
<text x="83.2" y="84.9">MEGA</text>
<text x="178" y="184">Sheet:</text>
<text x="178" y="181.2">Janelia</text>
<text x="186.2" y="184">/TMC2209/mega2560/</text>
<text x="187.7" y="181.2">Research</text>
<text x="199.7" y="181.2">Campus</text>
<text x="178" y="186.7">File:</text>
<text x="184.1" y="186.7">tmc2209-mega2560.kicad_sch</text>
<text x="178" y="196.9">KiCad</text>
<text x="178" y="194.1">Size:</text>
<text x="184.7" y="194.1">A4</text>
<text x="185.7" y="196.9">E.D.A.</text>
<text x="194.6" y="196.9">kicad</text>
<text x="200" y="194.1">Date:</text>
<text x="201.8" y="196.9">7.0.11</text>
<text x="207" y="194.1">2024-08-01</text>
<text x="263" y="194.3">Rev:</text>
<text x="263" y="196.9">Id:</text>
<text x="267.1" y="196.9">4/25</text>
<text x="269.4" y="194.3">0.5</text>
</g>
<g font-size="1.8" fill="#840000">
<text x="35" y="11.9">1</text>
<text x="85" y="11.9">2</text>
<text x="135" y="11.9">3</text>
<text x="185" y="11.9">4</text>
<text x="235" y="11.9">5</text>
<text x="285" y="11.9">6</text>
<text x="10.3" y="35.9">A</text>
<text x="285.3" y="35.9">A</text>
<text x="10.3" y="85.9">B</text>
<text x="285.3" y="85.9">B</text>
<text x="10.3" y="135.9">C</text>
<text x="285.3" y="135.9">C</text>
<text x="10.3" y="185.9">D</text>
<text x="285.3" y="185.9">D</text>
<text x="35" y="199.9">1</text>
<text x="85" y="199.9">2</text>
<text x="135" y="199.9">3</text>
<text x="185" y="199.9">4</text>
<text x="235" y="199.9">5</text>
<text x="285" y="199.9">6</text>
</g>
<g font-size="1.8" fill="#a90000">
<text x="107.3" y="35.3">21B</text>
<text x="106.8" y="40.4">AREF</text>
<text x="107.3" y="37.8">20B</text>
<text x="59.6" y="45.5">NC</text>
<text x="106.6" y="42.9">GND3</text>
<text x="107.9" y="45.5">13</text>
<text x="58.8" y="48">IREF</text>
<text x="59.1" y="53.1">3V3</text>
<text x="59.1" y="50.5">RST</text>
<text x="107.9" y="53.1">10</text>
<text x="107.9" y="50.5">11</text>
<text x="107.9" y="48">12</text>
<text x="58.3" y="58.2">GND1</text>
<text x="58.6" y="55.6">5V_1</text>
<text x="108.5" y="58.2">8</text>
<text x="108.5" y="55.6">9</text>
<text x="58.3" y="60.7">GND2</text>
<text x="58.9" y="63.2">V_IN</text>
<text x="108.5" y="65.8">6</text>
<text x="108.5" y="63.2">7</text>
<text x="59.7" y="68.3">A0</text>
<text x="59.7" y="70.9">A1</text>
<text x="108.5" y="70.9">4</text>
<text x="108.5" y="68.3">5</text>
<text x="59.7" y="73.4">A2</text>
<text x="59.7" y="75.9">A3</text>
<text x="108.5" y="75.9">2</text>
<text x="108.5" y="73.4">3</text>
<text x="59.7" y="78.5">A4</text>
<text x="59.7" y="81">A5</text>
<text x="59.7" y="83.6">A6</text>
<text x="108.5" y="81">0</text>
<text x="108.5" y="78.5">1</text>
<text x="59.7" y="86.1">A7</text>
<text x="107.9" y="86.1">14</text>
<text x="107.9" y="88.6">15</text>
<text x="150.9" y="88.3" transform="rotate(-90 150.9 88.3)">2</text>
<text x="156" y="88.3" transform="rotate(-90 156 88.3)">8</text>
<text x="59.7" y="91.2">A8</text>
<text x="59.7" y="93.7">A9</text>
<text x="107.9" y="91.2">16</text>
<text x="107.9" y="93.7">17</text>
<text x="139.7" y="95">10</text>
<text x="59.1" y="96.3">A10</text>
<text x="59.1" y="98.8">A11</text>
<text x="59.1" y="101.3">A12</text>
<text x="107.9" y="96.3">18</text>
<text x="107.9" y="98.8">19</text>
<text x="107.9" y="101.3">20</text>
<text x="139.7" y="100.1">16</text>
<text x="140.3" y="97.5">9</text>
<text x="165.7" y="101.3">3</text>
<text x="165.7" y="98.8">4</text>
<text x="59.1" y="103.9">A13</text>
<text x="59.1" y="106.4">A14</text>
<text x="107.9" y="103.9">21</text>
<text x="139.7" y="102.6">11</text>
<text x="139.7" y="105.2">12</text>
<text x="139.7" y="107.7">15</text>
<text x="165.7" y="103.9">5</text>
<text x="165.7" y="106.4">6</text>
<text x="182.9" y="104.9">A</text>
<text x="59.1" y="109">A15</text>
<text x="106.9" y="110.2">5V_4</text>
<text x="106.9" y="112.8">5V_5</text>
<text x="139.7" y="112.8">13</text>
<text x="139.7" y="110.2">14</text>
<text x="182.1" y="109.9">A-</text>
<text x="189.9" y="113.1" transform="rotate(-90 189.9 113.1)">B</text>
<text x="195" y="113.9" transform="rotate(-90 195 113.9)">B-</text>
<text x="58.3" y="115.3">GND4</text>
<text x="58.3" y="117.9">GND5</text>
<text x="107.9" y="116.6">22</text>
<text x="107.9" y="119.1">23</text>
<text x="152.1" y="118.8" transform="rotate(-90 152.1 118.8)">1</text>
<text x="154.7" y="118.8" transform="rotate(-90 154.7 118.8)">7</text>
<text x="59.6" y="124.2">52</text>
<text x="59.6" y="121.7">53</text>
<text x="107.9" y="121.7">24</text>
<text x="107.9" y="124.2">25</text>
<text x="59.6" y="129.3">50</text>
<text x="59.6" y="126.7">51</text>
<text x="107.9" y="126.7">26</text>
<text x="107.9" y="129.3">27</text>
<text x="107.9" y="131.8">28</text>
<text x="59.6" y="135.6">48</text>
<text x="59.6" y="133.1">49</text>
<text x="107.9" y="134.4">29</text>
<text x="59.6" y="143.3">45</text>
<text x="59.6" y="140.7">46</text>
<text x="59.6" y="138.2">47</text>
<text x="107.9" y="138.2">30</text>
<text x="107.9" y="140.7">31</text>
<text x="107.9" y="143.3">32</text>
<text x="59.6" y="148.3">43</text>
<text x="59.6" y="145.8">44</text>
<text x="107.9" y="145.8">33</text>
<text x="107.9" y="148.3">34</text>
<text x="59.6" y="154.7">41</text>
<text x="59.6" y="150.9">42</text>
<text x="107.9" y="150.9">35</text>
<text x="107.9" y="153.4">36</text>
<text x="107.9" y="156">37</text>
<text x="59.6" y="159.8">39</text>
<text x="59.6" y="157.2">40</text>
<text x="59.6" y="162.3">38</text>
</g>
<g font-size="1.8" fill="#006464">
<text x="85.1" y="39">D20/SDA/INT1/PD1</text>
<text x="85.1" y="36.4">D21/SCL/INT0/PD0</text>
<text x="99.6" y="41.5">AREF</text>
<text x="65.8" y="46.6">NC D13/PWM/OC0A/OC1C/PCINT7/PB7</text>
<text x="99.1" y="44">GND3</text>
<text x="65.8" y="49.1">IOREF</text>
<text x="65.8" y="51.7">RST</text>
<text x="75.5" y="49.1">D12/PWM/OC1B/PCINT6/PB6</text>
<text x="75.7" y="51.7">D11/PWM/OC1A/PCINT5/PB5</text>
<text x="65.8" y="54.2">3V3</text>
<text x="65.8" y="56.7">5V_1</text>
<text x="65.8" y="59.3">GND1</text>
<text x="75.7" y="54.2">D10/PWM/OC2A/PCINT4/PB4</text>
<text x="84.7" y="59.3">D8/PWM/OC4C/PH5</text>
<text x="84.7" y="56.7">D9/PWM/OC2B/PH6</text>
<text x="65.8" y="61.8">GND2</text>
<text x="65.8" y="64.4">V_IN</text>
<text x="84.7" y="64.4">D7/PWM/OC4B/PH4</text>
<text x="65.8" y="69.4">A0/PF0</text>
<text x="65.8" y="72">A1/PF1</text>
<text x="79.5" y="69.4">D5/PWM/OC3A/AIN1/PE3</text>
<text x="84.7" y="72">D4/PWM/OC0B/PG5</text>
<text x="84.8" y="66.9">D6/PWM/OC4A/PH3</text>
<text x="65.8" y="74.5">A2/PF2</text>
<text x="65.8" y="77.1">A3/PF3</text>
<text x="79.4" y="77.1">D2/PWM/OC3B/INT4/PE4</text>
<text x="79.4" y="74.5">D3/PWM/OC3C/INT5/PE5</text>
<text x="65.8" y="79.6">A4/TCK/PF4</text>
<text x="65.8" y="82.1">A5/TMS/PF5</text>
<text x="79.3" y="82.1">D0/RX0/PDI/PCINT8/PE0</text>
<text x="86.8" y="79.6">D1/TX0/PDO/PE1</text>
<text x="65.8" y="84.7">A6/TDO/PF6</text>
<text x="65.8" y="87.2">A7/TDI/PF7</text>
<text x="81.8" y="87.2">D14/TX3/PCINT10/PJ1</text>
<text x="82.7" y="89.8">D15/RX3/PCINT9/PJ0</text>
<text x="65.8" y="92.3">A8/PCINT16/PK0</text>
<text x="65.8" y="94.8">A9/PCINT17/PK1</text>
<text x="90.3" y="94.8">D17/RX2/PH0</text>
<text x="90.6" y="92.3">D16/TX2/PH1</text>
<text x="152" y="94.4" transform="rotate(-90 152 94.4)">VIO</text>
<text x="157.1" y="93.9" transform="rotate(-90 157.1 93.9)">VM</text>
<text x="65.8" y="97.4">A10/PCINT18/PK2</text>
<text x="65.8" y="99.9">A11/PCINT19/PK3</text>
<text x="85" y="99.9">D19/RX1/INT2/PD2</text>
<text x="85.3" y="97.4">D18/TX1/INT3/PD3</text>
<text x="144.5" y="96.1">STEP</text>
<text x="144.5" y="101.2">~{ENABLE}</text>
<text x="144.5" y="98.7">DIR</text>
<text x="158.9" y="99.9">M1A</text>
<text x="65.8" y="102.5">A12/PCINT20/PK4</text>
<text x="65.8" y="105">A13/PCINT21/PK5</text>
<text x="65.8" y="107.5">A14/PCINT22/PK6</text>
<text x="85.1" y="102.5">D20/SDA/INT1/PD1</text>
<text x="85.1" y="105">D21/SCL/INT0/PD0</text>
<text x="144.5" y="103.7">PDN</text>
<text x="144.5" y="106.3">UART</text>
<text x="158.7" y="102.5">M1B</text>
<text x="158.7" y="107.5">M2B</text>
<text x="158.9" y="105">M2A</text>
<text x="181.5" y="107.7">GRN</text>
<text x="181.6" y="102.6">BLK</text>
<text x="194.2" y="106.3">M1</text>
<text x="65.8" y="110.1">A15/PCINT23/PK7</text>
<text x="99.7" y="111.4">5V_4</text>
<text x="99.7" y="113.9">5V_5</text>
<text x="144.5" y="113.9">SPRD</text>
<text x="144.5" y="111.4">MS2</text>
<text x="144.5" y="108.8">MS1</text>
<text x="65.8" y="116.4">GND4</text>
<text x="65.8" y="119">GND5</text>
<text x="90.7" y="117.7">D22/AD0/PA0</text>
<text x="153.3" y="114.6" transform="rotate(-90 153.3 114.6)">GND</text>
<text x="155.8" y="114.6" transform="rotate(-90 155.8 114.6)">GND</text>
<text x="172.2" y="119">Stepper_Motor_QSH2818-32-07-006</text>
<text x="187.7" y="114.3" transform="rotate(-90 187.7 114.3)">RED</text>
<text x="192.8" y="114.3" transform="rotate(-90 192.8 114.3)">BLU</text>
<text x="65.8" y="125.3">D52/SCK/PCINT1/PB1</text>
<text x="65.8" y="122.8">D53/SS/PCINT0/PB0</text>
<text x="90.7" y="120.2">D23/AD1/PA1</text>
<text x="90.7" y="122.8">D24/AD2/PA2</text>
<text x="90.7" y="125.3">D25/AD3/PA3</text>
<text x="65.8" y="130.4">D50/CIPO/PCINT3/PB3</text>
<text x="65.8" y="127.9">D51/COPI/PCINT2/PB2</text>
<text x="90.7" y="127.9">D26/AD4/PA4</text>
<text x="90.7" y="130.4">D27/AD5/PA5</text>
<text x="65.8" y="136.8">D48/ICP5/PL1</text>
<text x="65.8" y="134.2">D49/ICP4/PL0</text>
<text x="90.7" y="132.9">D28/AD6/PA6</text>
<text x="90.7" y="135.5">D29/AD7/PA7</text>
<text x="65.8" y="141.8">D46/PWM/OC5A/PL3</text>
<text x="65.8" y="139.3">D47/T5/PL2</text>
<text x="90.6" y="139.3">D30/A15/PC7</text>
<text x="90.6" y="141.8">D31/A14/PC6</text>
<text x="65.8" y="149.5">D43/PL6</text>
<text x="65.8" y="146.9">D44/PWM/OC5C/PL5</text>
<text x="65.8" y="144.4">D45/PWM/OC5B/PL4</text>
<text x="90.6" y="144.4">D32/A13/PC5</text>
<text x="90.6" y="146.9">D33/A12/PC4</text>
<text x="90.6" y="149.5">D34/A11/PC3</text>
<text x="65.8" y="155.8">D41/WR/PG0</text>
<text x="65.8" y="152">D42/PL7</text>
<text x="90.6" y="152">D35/A10/PC2</text>
<text x="91.8" y="154.5">D36/A9/PC1</text>
<text x="65.8" y="160.9">D39/ALE/PG2</text>
<text x="65.8" y="158.3">D40/RD/PG1</text>
<text x="91.8" y="157.1">D37/A8/PC0</text>
<text x="65.8" y="163.4">D38/T0/PD7</text>
</g>
<g font-size="1.8" fill="#0f0f0f">
<text x="50.4" y="58.1">GND</text>
<text x="51.2" y="55.5">VIO</text>
<text x="115.6" y="70.8">~{HARDWARE_ENABLE}</text>
<text x="115.6" y="75.9">STEP</text>
<text x="115.6" y="73.3">DIR</text>
<text x="151.1" y="82.2">VIO</text>
<text x="156.2" y="82.2">VM</text>
<text x="130.8" y="86">MCU_TX</text>
<text x="130.8" y="88.6">MCU_RX</text>
<text x="130.9" y="94.9">STEP</text>
<text x="132.4" y="97.4">DIR</text>
<text x="171.4" y="98.7">A</text>
<text x="171.4" y="101.3">A-</text>
<text x="128" y="105.1">MCU_RX</text>
<text x="128.3" y="102.5">MCU_TX</text>
<text x="171.4" y="103.8">B</text>
<text x="171.4" y="106.3">B-</text>
<text x="176.1" y="107.6">A-</text>
<text x="177.6" y="102.5">A</text>
<text x="115.6" y="110.1">VM</text>
<text x="188" y="116.5">B</text>
<text x="193" y="116.5">B-</text>
<text x="148.2" y="122.8">GND</text>
<text x="157.5" y="122.8">~{ENABLE}</text>
</g>
<text font-size="1.8" fill="#009600" x="117.6" y="100">~{HARDWARE_ENABLE}</text>
<text font-size="1.4" fill="#006464" x="120.7" y="84.6">R1</text>
<text font-size="1.1" fill="#006464" x="121" y="87">1k</text>
</svg>
